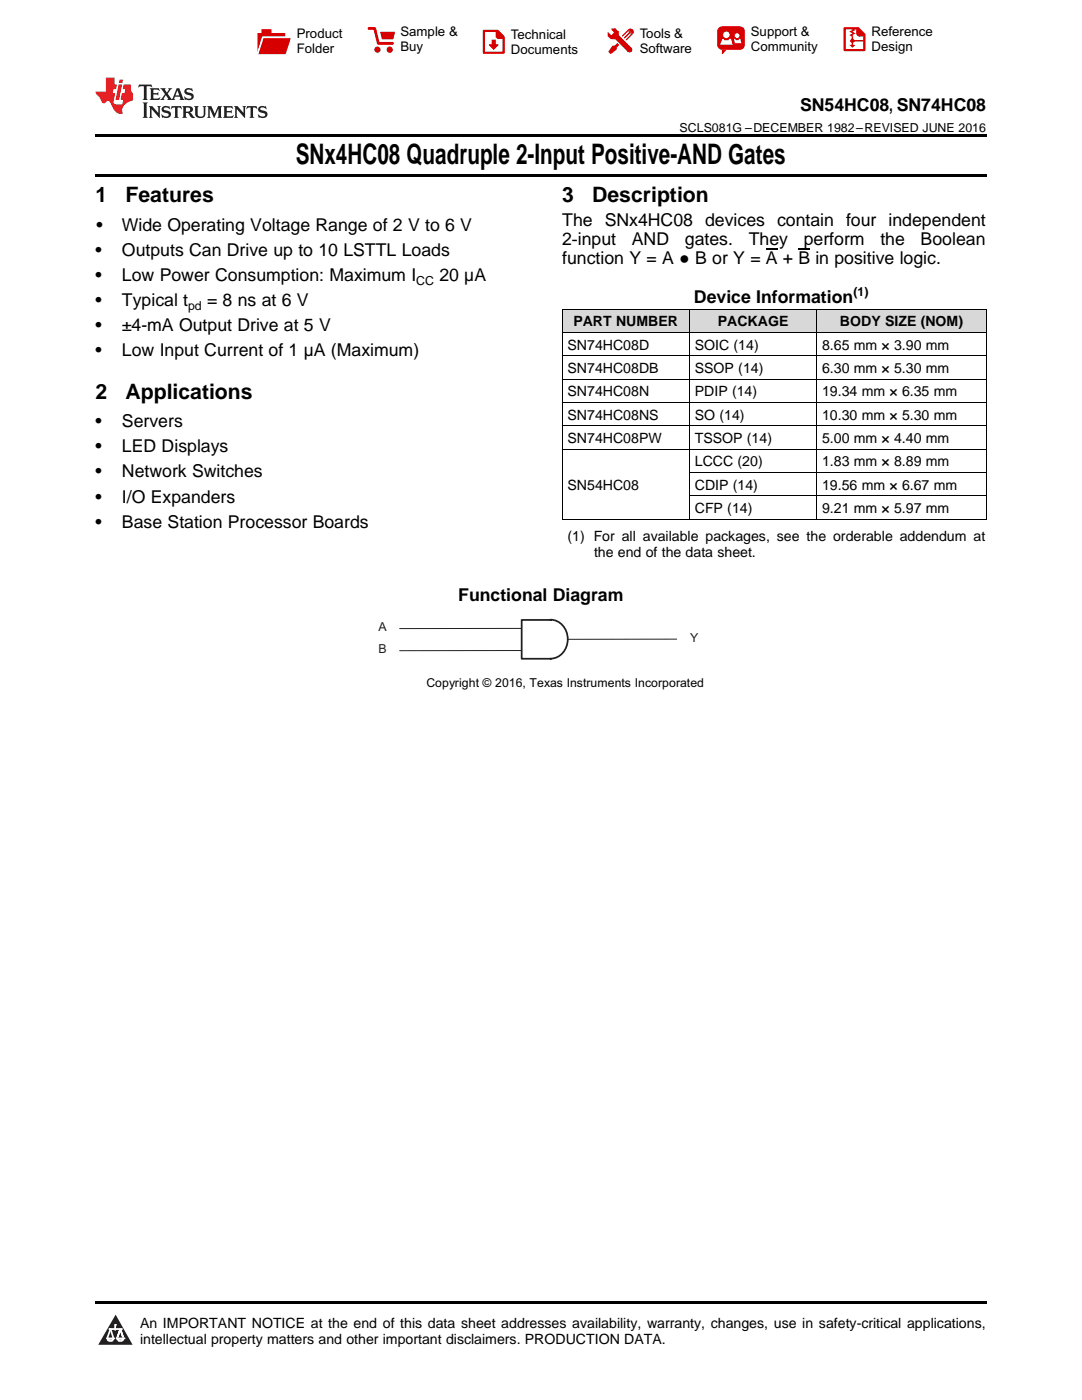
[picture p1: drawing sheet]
<svg xmlns="http://www.w3.org/2000/svg" width="216mm" height="279mm" viewBox="0 0 216 279" stroke-linecap="round" stroke-linejoin="round" font-family="sans-serif">
<g fill="#d8d8d8">
<path d="M112.2 61.8h25.4v4.6h-25.4z"/>
<path d="M137.6 61.8h25.4v4.6h-25.4z"/>
<path d="M163 61.8h33.8v4.6h-33.8z"/>
</g>
<path d="M23.1 262.4l3.4 6h-6.9z" fill="#231f20"/>
<path d="M21.4 267.1h1.2l-.3 .5h-.3a.55 .55 0 0 1-.6-.5z" fill-rule="evenodd" fill="#fff"/>
<path d="M21.4 267.1h1.2l-.3 .5h-.3a.55 .55 0 0 1-.6-.5z" fill="none" stroke="#231f20" stroke-width=".34"/>
<path d="M21.4 267.1l1.2 .1-.3 .4h-.5z" fill="none" stroke="#fff" stroke-width=".34"/>
<path d="M23 265.3h.1" fill="none" stroke="#fff" stroke-width=".34"/>
<path d="M23 264.4v.9z" fill="#fff"/>
<path d="M23 264.4v.9z" fill="none" stroke="#fff" stroke-width=".34"/>
<circle cx="23" cy="264.4" r=".17" fill="#fff"/>
<path d="M21.9 265.2h.1" fill="none" stroke="#fff" stroke-width=".34"/>
<path d="M21.9 265.2h2.3z" fill="#fff"/>
<path d="M21.9 265.2h2.3z" fill="none" stroke="#fff" stroke-width=".34"/>
<circle cx="24.2" cy="265.2" r=".17" fill="#fff"/>
<path d="M23.3 267.1h.1" fill="none" stroke="#fff" stroke-width=".34"/>
<path d="M24 265.2l-.7 1.9z" fill="#fff"/>
<path d="M24 265.2l-.7 1.9z" fill="none" stroke="#fff" stroke-width=".34"/>
<path d="M24 265.2l.7 1.9z" fill="#fff"/>
<path d="M24 265.2l.7 1.9z" fill="none" stroke="#fff" stroke-width=".34"/>
<path d="M24.6 267.1h.1" fill="none" stroke="#fff" stroke-width=".34"/>
<circle cx="21.4" cy="267.1" r=".17" fill="#fff"/>
<path d="M22.1 265.2l-.7 1.9z" fill="#fff"/>
<path d="M22.1 265.2l-.7 1.9z" fill="none" stroke="#fff" stroke-width=".34"/>
<path d="M22.1 265.2l.5 1.9z" fill="#fff"/>
<path d="M22.1 265.2l.5 1.9z" fill="none" stroke="#fff" stroke-width=".34"/>
<circle cx="22.6" cy="267.1" r=".17" fill="#fff"/>
<path d="M23.4 267.1h1.3a.65 .65 0 0 1-.7 .5 .65 .65 0 0 1-.6-.5z" fill-rule="evenodd" fill="#fff"/>
<path d="M23.4 267.1h1.3a.65 .65 0 0 1-.7 .5 .65 .65 0 0 1-.6-.5z" fill="none" stroke="#231f20" stroke-width=".34"/>
<path d="M23.4 267.1h1.3l-.4 .5h-.6z" fill="none" stroke="#fff" stroke-width=".34"/>
<path d="M23.3 267.1h.1" fill="none" stroke="#fff" stroke-width=".34"/>
<circle cx="24.7" cy="267.1" r=".17" fill="#fff"/>
<path d="M19 259.7h177.8v.5h-177.8z" fill="#000"/>
<path d="M104.1 125.4h-24.4M104.1 129.8l-24.4 .1M135 127.6h-22.2" fill="none" stroke="#231f20" stroke-width=".2"/>
<path d="M104.1 123.7h5.8a4 4 0 0 1 3.3 2.9 4 4 0 0 1-1.4 4.2l-.6 .3-1.3 .4h-5.8z" fill-rule="evenodd" fill="#fff"/>
<path d="M104.1 123.7h5.8a4 4 0 0 1 3.3 2.9 4 4 0 0 1-1.4 4.2l-.6 .3-1.3 .4h-5.8z" fill="none" stroke="#231f20" stroke-width=".35"/>
<g fill="none" stroke="#000" stroke-width=".2">
<path d="M112.2 75.7h84.6M112.2 71h84.6M112.2 66.4h84.6M112.2 61.7h84.6M112.2 61.8v41.9M137.5 61.8v41.9M162.9 61.8v41.9M196.8 61.8v41.9M112.2 89.7h84.6M112.2 85h84.6M112.2 80.3h84.6M137.6 99h59.2"/>
<path d="M137.6 94.3h59.2M112.2 103.6h84.6"/>
</g>
<path d="M19 34.8h177.8v.5h-177.8zM19 26.8h177.8v.6h-177.8z" fill="#000"/>
<path d="M27.7 16.9l-.1 .6 .6-.3h.5v.2v2.2l-.2 .4h1l-.2-.4v-2.2v-.2h.5l.6 .3-.2-.6zM29.9 17.6l.2 .4v1.6l-.2 .4h1.9l.1-.6a1.09 1.09 0 0 1-1.3 .1v-.6h.6l.4 .2v-.7l-.2 .2h-.8v-.6l.2-.1a1.01 1.01 0 0 1 1 .3l-.1-.6zM32 17.6l.9 1.2-1 1.2h.9l-.2-.3 .5-.7 .5 .7-.3 .3h1.7l-.2-.3 .1-.4h1l.1 .4-.2 .3h1l-.3-.4-.7-2h-.5l-1 2.2-.8-1.1 .9-1.1h-.9l.2 .2-.4 .7-.4-.7 .2-.2zM35.4 18l.4 1h-.8zM37 17.7a.66 .66 0 0 0-.2 .8 .66 .66 0 0 0 .6 .4l.7 .2 .1 .2a.8 .8 0 0 1-.7 .4 .8 .8 0 0 1-.7-.5l.1 .8 .2-.2a.94 .94 0 0 0 1.1 .1 .94 .94 0 0 0 .4-.9 1.48 1.48 0 0 0-1.3-.6v-.4a1.1 1.1 0 0 1 1.2 .2l-.2-.6-.2 .1-.5-.1zM28.5 20.4l.2 .4v2.3l-.2 .4h1l-.2-.4v-2.3l.2-.4zM29.7 21.2l.2 .4v1.5l-.2 .4h.8l-.3-.4 .1-1.3 1.6 1.8v-2l.2-.4h-.7l.2 .2v1.1l-1.2-1.3zM32.5 21.3a.66 .66 0 0 0-.2 .8 .66 .66 0 0 0 .6 .4l.6 .2 .2 .2a.8 .8 0 0 1-.8 .4 .8 .8 0 0 1-.7-.5l.2 .7 .2-.1a.94 .94 0 0 0 1 .1 .94 .94 0 0 0 .5-1 1.47 1.47 0 0 0-1.3-.6l-.1-.3a1.1 1.1 0 0 1 1.3 .2l-.2-.6-.2 .1-.5-.2zM34.3 21.2l-.2 .6a.64 .64 0 0 1 .8-.3v1.6l-.2 .4h1l-.3-.4 .1-1.6a.66 .66 0 0 1 .8 .3l-.2-.6zM36.3 21.2l.3 .4v1.5l-.3 .4h1l-.2-.2v-.7h.5l.1 .1a.8 .8 0 0 0 1.2 .7l-1-1a.62 .62 0 0 0 .6-.5 .62 .62 0 0 0-.6-.7zM37.1 21.5h.1a.48 .48 0 0 1 .6 0 .48 .48 0 0 1 .1 .6l-.2 .1-.6 .1zM38.7 21.2l.2 .2a2.29 2.29 0 0 0 .4 2 1.05 1.05 0 0 0 1.7-.7v-1.3l.2-.2h-.8l.2 .4v1.1a.61 .61 0 0 1-.6 .6 .61 .61 0 0 1-.6-.6v-1.1l.3-.4zM41.3 21.2l.3 .4v1.5l-.3 .4h.8l-.2-.4v-1.4l.8 1.9 .9-1.9v1.4l-.2 .4h.9l-.2-.4v-1.5l.2-.4h-.8l-.7 1.5-.6-1.5zM44.5 21.2l.2 .4v1.5l-.2 .4h1.9l.2-.6a1.1 1.1 0 0 1-1.4 .2v-.7h.6l.4 .2v-.6l-.2 .1-.8 .1v-.6l.2-.1a1.02 1.02 0 0 1 1.1 .2l-.2-.5zM46.7 21.2l.2 .4v1.5l-.2 .4h.8l-.3-.4 .1-1.3 1.6 1.8v-2l.2-.4h-.7l.2 .2v1.1l-1.2-1.3zM49.3 21.2l-.1 .6a.64 .64 0 0 1 .8-.3v1.6l-.3 .4h1l-.2-.4v-1.6a.66 .66 0 0 1 .8 .3l-.1-.6zM51.7 21.3a.66 .66 0 0 0-.2 .7 .66 .66 0 0 0 .7 .5l.6 .2 .1 .2a.8 .8 0 0 1-.7 .4 .8 .8 0 0 1-.7-.5l.1 .7 .2-.1a.94 .94 0 0 0 1.1 .1 .94 .94 0 0 0 .4-1 1.48 1.48 0 0 0-1.2-.6l-.1-.3a1.1 1.1 0 0 1 1.2 .2l-.2-.6-.1 .1-.6-.2z" fill="#231f20"/>
<path d="M21.1 15.5v2.8h-2v.4l.9 .9a.96 .96 0 0 0 1 1 .59 .59 0 0 1 .5-.4 .59 .59 0 0 1 .5 .3l.4 .8a1.61 1.61 0 0 0 2.1 1.3 1.63 1.63 0 0 1 1.1-2.2l.9-.3v-1.5a1.6 1.6 0 0 1-.4-1.7h-1.4l-.2 .9h.5l-.2 .8h-.5l-.2 1v.3h.5l-.2 .9h-.7a.74 .74 0 0 1-1-.6l.3-1.6h-.5l.2-.8h.5l.1-.9h-.4v-1.4zM23.7 16.9l-.7 3h.8l.6-3zM23.8 15.9l-.1 .7h.7l.2-.7z" fill="#ee1d23"/>
<g fill="#d60000">
<path d="M52.2 5.8h2v.8h2.7v4.2h-5.5v-4.2h.8z" fill-rule="evenodd"/>
<path d="M52.5 7.5h5.6l-1.1 3.3h-5.6z" fill-rule="evenodd"/>
</g>
<path d="M52.4 7.4h5.7v.1h-5.6l-1.1 3.3z" fill-rule="evenodd" fill="#fff"/>
<path d="M52.4 7.4h5.7v.1h-5.6l-1.1 3.3z" fill="none" stroke="#fff" stroke-width=".2"/>
<path d="M73.6 5.7h1.2l.7 2.9h2.8" fill="none" stroke="#d60000" stroke-width=".55"/>
<g fill="#d60000">
<path d="M75.9 6.3h2.9l-.3 1.6h-2.3z" fill-rule="evenodd"/>
<circle cx="75.3" cy="9.9" r=".62"/>
<circle cx="77.8" cy="9.9" r=".62"/>
</g>
<path d="M96.6 6.2h2.7l1.2 1.2v3.1h-3.9z" fill="none" stroke="#d60000" stroke-width=".44"/>
<g fill="#d60000">
<path d="M98.1 7.9h.8v1h.6l-1 1.1-.9-1v-.1h.5z" fill-rule="evenodd"/>
<path d="M98.9 6.2h.4l1.2 1.2v.4h-1.2l-.4-.4z" fill-rule="evenodd"/>
<path d="M122 5.7h.8l.6 .6 .1 .7 2.5 2.5-.7 .8-2.4-2.3-1.1-.2-.6-.6v-.8l.8 .6 .4-.4v-.2l-.4-.5z" fill-rule="evenodd"/>
<path d="M122.2 9.1h.5l.5-.5 .4 .4-.5 .5-.1 .4-1.2 .9-.4-.5z" fill-rule="evenodd"/>
<path d="M125.3 5.9a.67 .67 0 0 1 1 0 .67 .67 0 0 1 0 .9z" fill-rule="evenodd"/>
<path d="M125.3 5.9l1 .9-1.2 1.2h-.2v-.2l.9-.9 .1-.2h-.2l-1 1h-.2v-.2l1-1v-.2h-.2l-1 1h-.2v-.2z" fill-rule="evenodd"/>
<circle cx="125.6" cy="9.9" r=".54"/>
</g>
<path d="M123.4 6.3l-.1 .7" fill="none" stroke="#d60000" stroke-width=".2"/>
<g fill="#d60000">
<path d="M143.4 5.5l.7-.2h3.6a.95 .95 0 0 1 .9 .9v2.8a.95 .95 0 0 1-.9 .9h-3.6a.95 .95 0 0 1-1-.9v-2.8z" fill-rule="evenodd"/>
<path d="M144 9.9h1l-.8 .9h-.2z" fill-rule="evenodd"/>
</g>
<g fill="#fff">
<path d="M146.6 8.6h1.3z"/>
<path d="M144.1 7.8h.3l.1 .2h.8l.2-.2h.3l.4 1.1h-2.5z" fill-rule="evenodd"/>
<path d="M146.5 7.8h.2l.2 .2h.5l.1-.2h.2l.2 .8h-1.3z" fill-rule="evenodd"/>
<circle cx="144.9" cy="6.9" r=".65"/>
<circle cx="147.1" cy="7.1" r=".48"/>
</g>
<path d="M168.5 5.6h2.7l1.3 1.3v3.1h-4z" fill="none" stroke="#d60000" stroke-width=".44"/>
<path d="M170.1 7.3v1.8M170.1 8.1h2.3" fill="none" stroke="#d60000" stroke-width=".3"/>
<g fill="#d60000">
<path d="M170.9 5.6h.3l1.3 1.3v.4h-1.1l-.5-.6z" fill-rule="evenodd"/>
<circle cx="170.1" cy="8.1" r=".42"/>
<circle cx="171.4" cy="6.7" r=".55"/>
</g>
<g fill="#d60000">
<path d="M169.5 9h1.2l-.6 .5z"/>
<path d="M169.8 5.8h.6l.3 .2-.6 .3 .6 .4-.7 .3 .2 .3h-.2l-.5-.3 .6-.3-.6-.4 .6-.3z"/>
</g>
<path d="M152.8 49.7h2.4M159.3 49.7h2.3" fill="none" stroke="#000" stroke-width=".25"/>
<text font-size="5.6" x="59" y="32.8">SNx4HC08 Quadruple 2-Input Positive-AND Gates</text>
<g font-size="4.2">
<text x="19" y="40.4">1</text>
<text x="25" y="40.4">Features</text>
<text x="112.2" y="40.4">3</text>
<text x="118.2" y="40.4">Description</text>
<text x="19" y="79.6">2</text>
<text x="25" y="79.6">Applications</text>
</g>
<g font-size="3.5">
<text x="159.6" y="22.2">SN54HC08, SN74HC08</text>
<text x="19.2" y="46.1">•</text>
<text x="24.3" y="46.1">Wide Operating Voltage Range of 2 V to 6 V</text>
<text x="112.2" y="45">The SNx4HC08 devices contain four independent</text>
<text x="19" y="51.1">•</text>
<text x="24.3" y="51.1">Outputs Can Drive up to 10 LSTTL Loads</text>
<text x="112.2" y="48.9">2‑input</text>
<text x="112.2" y="52.8">function Y = A ● B or Y = A + B in positive logic.</text>
<text x="126.1" y="48.9">AND</text>
<text x="136.7" y="48.9">gates.</text>
<text x="149.4" y="48.9">They</text>
<text x="160.4" y="48.9">perform</text>
<text x="175.7" y="48.9">the</text>
<text x="183.7" y="48.9">Boolean</text>
<text x="19" y="56.1">•</text>
<text x="24.3" y="56.1">Low Power Consumption: Maximum I</text>
<text x="87.7" y="56.1">20 µA</text>
<text x="19" y="61.1">•</text>
<text x="24.3" y="61.1">Typical t</text>
<text x="41.3" y="61.1">= 8 ns at 6 V</text>
<text x="138.5" y="60.5">Device Information</text>
<text x="19" y="66.1">•</text>
<text x="19" y="71.1">•</text>
<text x="24.3" y="66.1">±4-mA Output Drive at 5 V</text>
<text x="24.3" y="71.1">Low Input Current of 1 µA (Maximum)</text>
<text x="19" y="85.3">•</text>
<text x="24.3" y="85.3">Servers</text>
<text x="19" y="90.3">•</text>
<text x="19" y="95.3">•</text>
<text x="24.3" y="90.3">LED Displays</text>
<text x="24.3" y="95.3">Network Switches</text>
<text x="19" y="100.3">•</text>
<text x="24.3" y="100.3">I/O Expanders</text>
<text x="19" y="105.3">•</text>
<text x="24.3" y="105.3">Base Station Processor Boards</text>
<text x="91.4" y="119.9">Functional Diagram</text>
</g>
<g font-size="2.8">
<text x="114.4" y="65.2">PART NUMBER</text>
<text x="143.2" y="65.2">PACKAGE</text>
<text x="167.6" y="65.2">BODY SIZE (NOM)</text>
<text x="113.2" y="69.8">SN74HC08D</text>
<text x="138.6" y="69.8">SOIC (14)</text>
<text x="164" y="69.8">8.65 mm × 3.90 mm</text>
<text x="113.2" y="74.5">SN74HC08DB</text>
<text x="138.6" y="74.5">SSOP (14)</text>
<text x="164" y="74.5">6.30 mm × 5.30 mm</text>
<text x="113.2" y="79.1">SN74HC08N</text>
<text x="113.2" y="83.8">SN74HC08NS</text>
<text x="138.6" y="79.1">PDIP (14)</text>
<text x="138.6" y="83.8">SO (14)</text>
<text x="164" y="79.1">19.34 mm × 6.35 mm</text>
<text x="164" y="83.8">10.30 mm × 5.30 mm</text>
<text x="113.2" y="88.4">SN74HC08PW</text>
<text x="138.6" y="88.4">TSSOP (14)</text>
<text x="164" y="88.4">5.00 mm × 4.40 mm</text>
<text x="138.6" y="93.1">LCCC (20)</text>
<text x="164" y="93.1">1.83 mm × 8.89 mm</text>
<text x="113.2" y="97.8">SN54HC08</text>
<text x="138.6" y="97.8">CDIP (14)</text>
<text x="164" y="97.8">19.56 mm × 6.67 mm</text>
<text x="113.2" y="107.9">(1) For all available packages, see the orderable addendum at</text>
<text x="138.6" y="102.4">CFP (14)</text>
<text x="164" y="102.4">9.21 mm × 5.97 mm</text>
<text x="118.5" y="111.1">the end of the data sheet.</text>
<text x="27.9" y="265">An IMPORTANT NOTICE at the end of this data sheet addresses availability, warranty, changes, use in safety-critical applications,</text>
<text x="27.9" y="268.2">intellectual property matters and other important disclaimers. PRODUCTION DATA.</text>
</g>
<g font-size="2.6">
<text x="59.2" y="7.6">Product</text>
<text x="59.2" y="10.6">Folder</text>
<text x="79.9" y="7.3">Sample &amp;</text>
<text x="79.9" y="10.2">Buy</text>
<text x="102" y="7.8">Technical</text>
<text x="102" y="10.8">Documents</text>
<text x="127.6" y="7.6">Tools &amp;</text>
<text x="127.6" y="10.6">Software</text>
<text x="149.8" y="7.2">Support &amp;</text>
<text x="149.8" y="10.2">Community</text>
<text x="173.9" y="7.3">Reference</text>
<text x="173.9" y="10.2">Design</text>
</g>
<g font-size="2.5">
<text x="135.6" y="26.3">SCLS081G –DECEMBER 1982–REVISED JUNE 2016</text>
<text x="83" y="56.8">CC</text>
<text x="170.3" y="59.1">(1)</text>
<text x="37.5" y="61.8">pd</text>
</g>
<g font-size="2.5" fill="#231f20">
<text x="75.5" y="126">A</text>
<text x="75.5" y="130.2">B</text>
<text x="137.7" y="128.1">Y</text>
</g>
<text font-size="2.4" x="85.1" y="137.2">Copyright © 2016, Texas Instruments Incorporated</text>
</svg>
